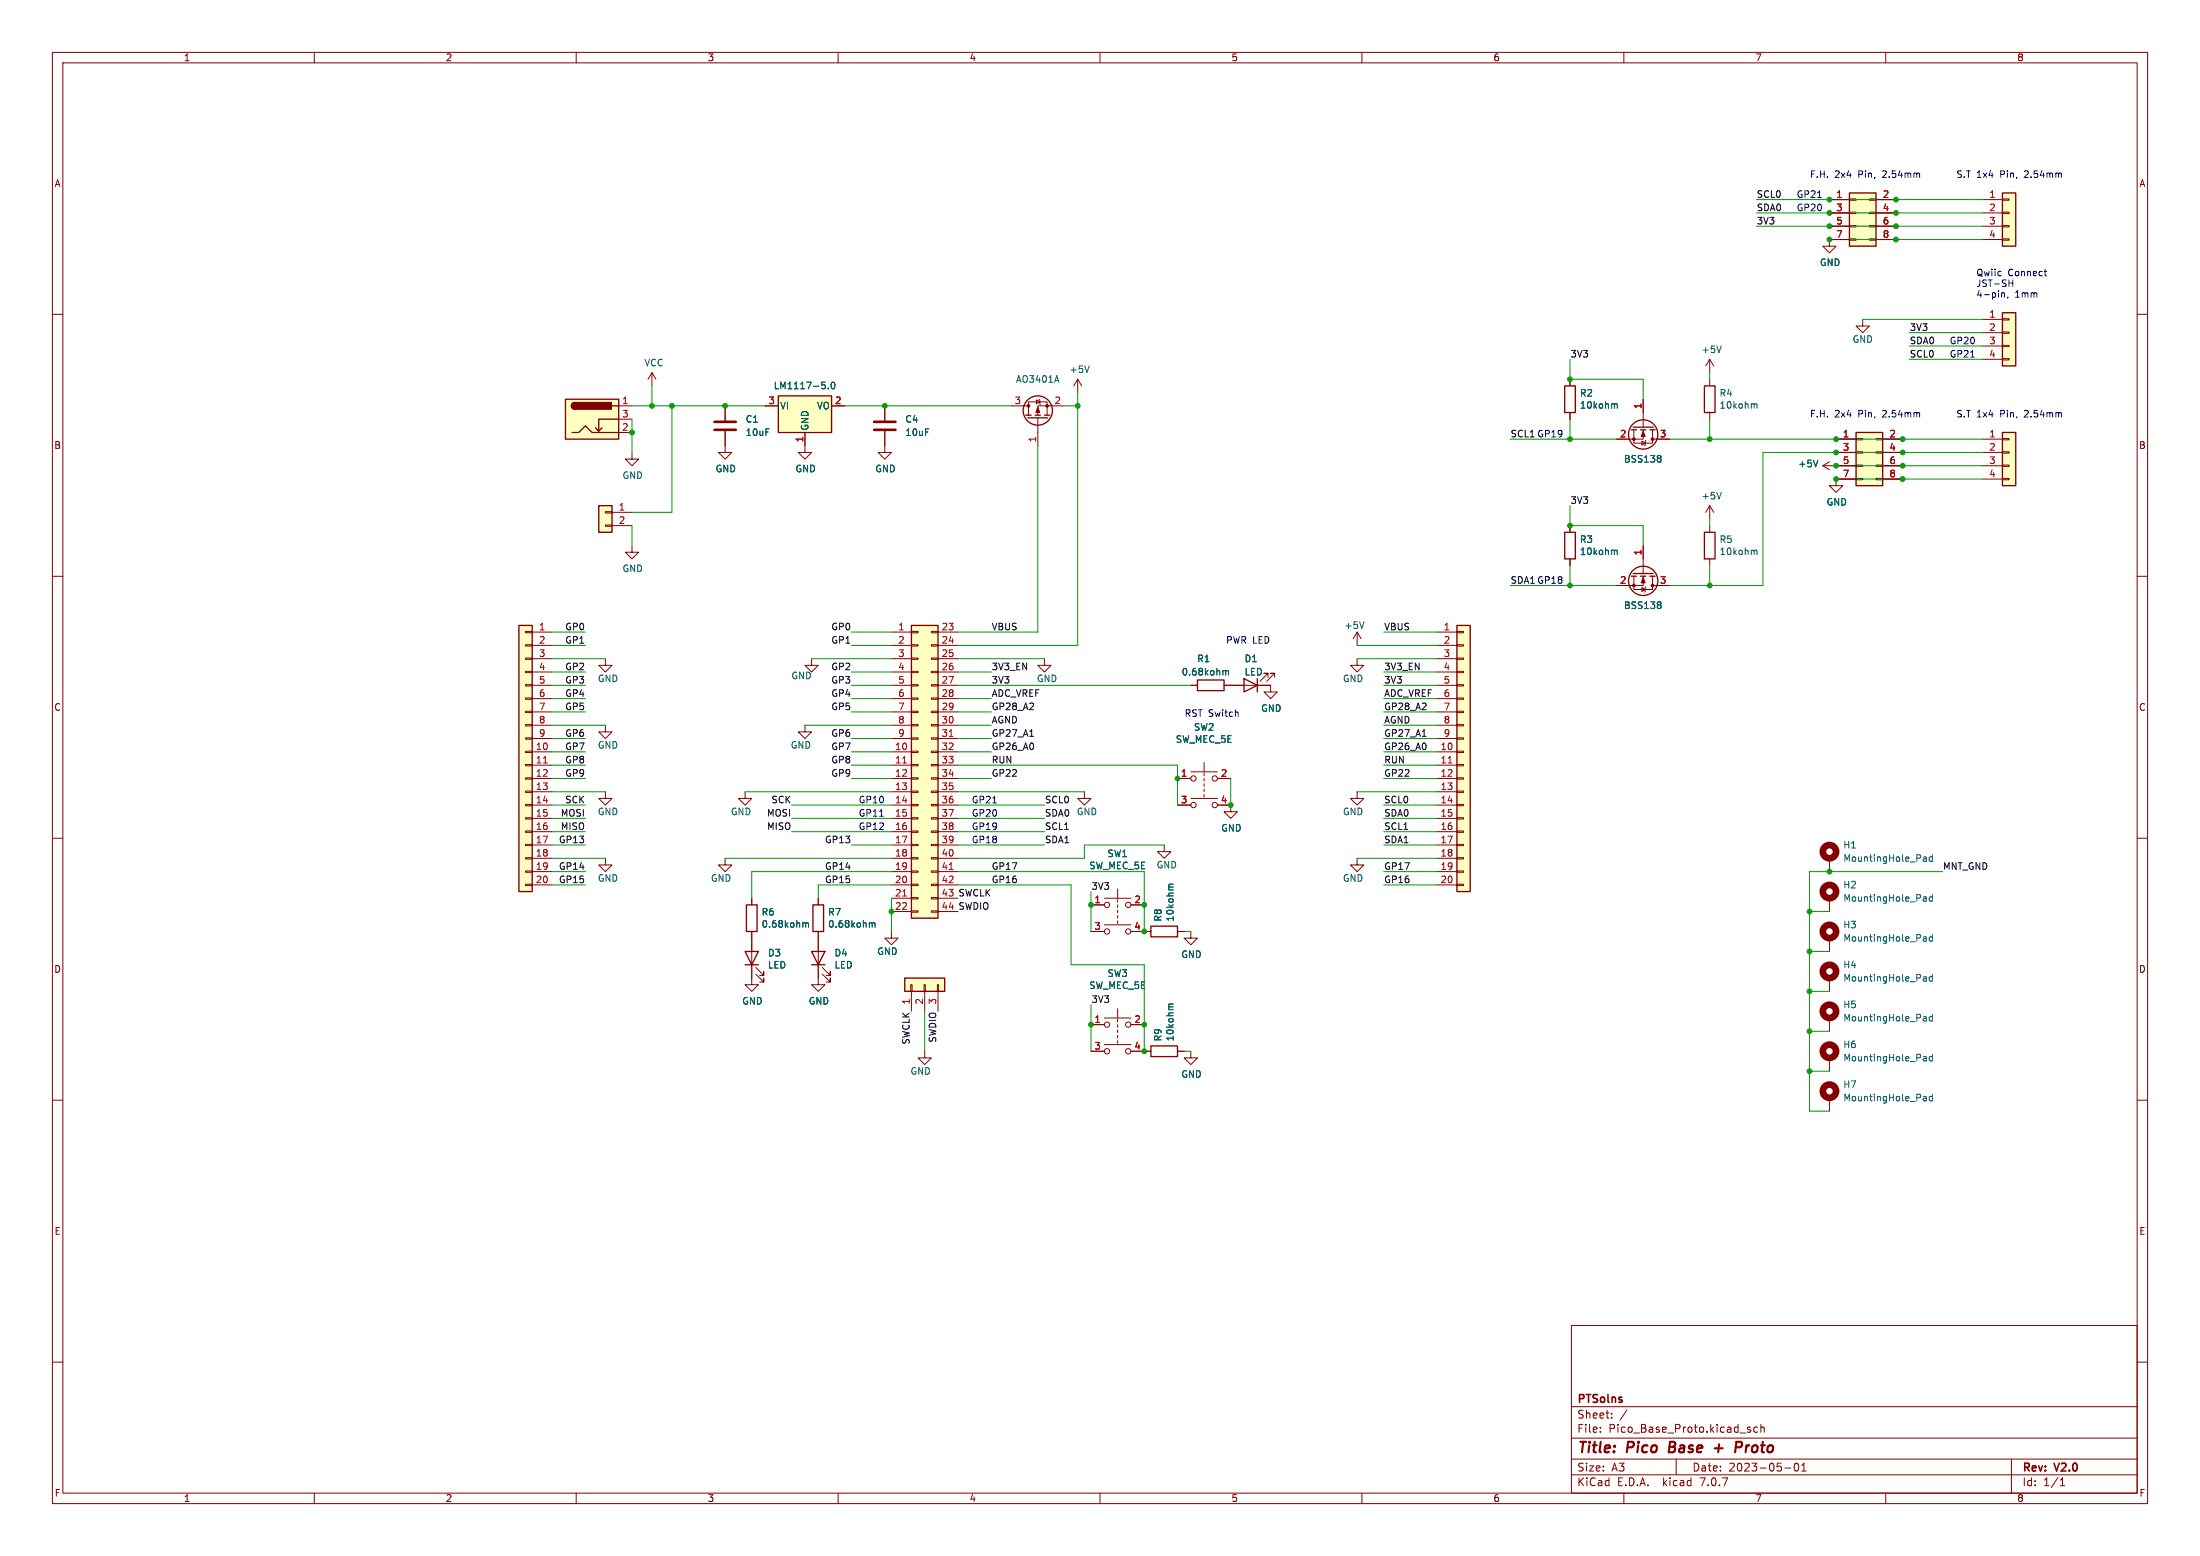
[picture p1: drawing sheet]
<svg xmlns="http://www.w3.org/2000/svg" width="420mm" height="297mm" viewBox="0 0 420 297" stroke-linecap="round" stroke-linejoin="round" font-family="sans-serif">
<g fill="none" stroke="#840000" stroke-width=".19">
<path d="M10 10h400v277h-400zM12 12h396v273h-396zM60 10v2M110 10v2M160 10v2M210 10v2M260 10v2M310 10v2M360 10v2M349.2 38.1h3.9M353.1 38h1.2v.2h-1.2zM356.9 38h1.2v.2h-1.2z"/>
<path d="M358.1 38.1h3.8M378.5 38.1h3.8M382.3 38h1.2v.2h-1.2zM10 60h2M349.2 40.6h3.9M349.2 43.2h3.9M353.1 45.6h1.2v.2h-1.2zM353.1 43.1h1.2v.2h-1.2zM353.1 40.5h1.2v.3h-1.2zM353.1 45.7h-3.9v1.3h1.3l-1.3 1.3-1.2-1.3h1.2M356.9 45.6h1.2v.2h-1.2zM356.9 43.1h1.2v.2h-1.2z"/>
<path d="M356.9 40.5h1.2v.3h-1.2zM358.1 40.6h3.8M358.1 43.2h3.8M358.1 45.7h3.8M378.5 40.6h3.8M378.5 43.2h3.8M378.5 45.7h3.8M382.3 45.6h1.2v.2h-1.2zM382.3 43.1h1.2v.2h-1.2zM382.3 40.5h1.2v.3h-1.2zM408 60h2M118.1 77.5h2.5"/>
<path d="M124.5 71.1l-.8 1.3M124.5 71.1v2.6M124.5 71.1l.7 1.3M138.4 77.5v2.8M146 77.5h2.6M158.7 77.5h2.6M168.9 77.5v2.8M193 77.5h3.3M196.3 79.2v-2.5h3.6v2.5M197.9 76.3l.6 .4-.6 .4zM198.1 79.8v5.3M198.4 76.2l.2 1"/>
<path d="M203.2 77.5h-5.1v1.7M205.7 72.4l-.7 1.3M205.7 72.4v2.5M205.7 72.4l.8 1.3M299.7 72.4v1.3M299.7 78.7v1.3M313.7 76.2v5.3M326.4 68.6v2.5M326.4 72.4v1.3M326.4 78.7v1.3M326.4 68.6l-.8 1.3M326.4 68.6l.8 1.3"/>
<path d="M355.6 61v1.2h1.3l-1.3 1.3-1.3-1.3h1.3M378.5 61h3.8M378.5 63.5h3.8M378.5 66h3.8M378.5 68.6h3.8M382.3 68.5h1.2v.2h-1.2zM382.3 65.9h1.2v.3h-1.2zM382.3 63.4h1.2v.2h-1.2zM382.3 60.8h1.2v.3h-1.2zM115.6 97.7h1.2v.2h-1.2zM116.8 97.8h3.8M118.1 82.6h2.5"/>
<path d="M118.1 80h2.5M120.6 86.4v1.2h1.3l-1.3 1.3-1.2-1.3h1.2M138.4 82.3v4.1h1.3l-1.3 1.2-1.2-1.2h1.2M153.7 82.6v3.8h1.2l-1.2 1.2-1.3-1.2h1.3M168.9 82.3v4.1h1.3l-1.3 1.2-1.3-1.2h1.3M311.9 82v2.6h3.6v-2.6M313.4 84.2l.7 .4-.7 .4zM313.7 82v1.8h-5.1M314.2 84.1l-.3 1M315.5 83.8h3.3M326.4 96.5l-.8 1.3M326.4 96.5v2.6"/>
<path d="M326.4 96.5l.8 1.3M348 88.9h6.3M348 88.9l1.2 .8M349.2 88.1l-1.2 .8M350.5 83.8h3.8M350.5 86.4h3.8M354.3 91.3h1.3v.3h-1.3zM354.3 88.8h1.3v.2h-1.3zM354.3 86.2h1.3v.3h-1.3zM354.3 83.7h1.3v.2h-1.3zM354.3 91.4h-3.8v1.3h1.3l-1.3 1.3-1.3-1.3h1.3M358.1 91.3h1.3v.3h-1.3z"/>
<path d="M358.1 88.8h1.3v.2h-1.3zM358.1 86.2h1.3v.3h-1.3zM358.1 83.7h1.3v.2h-1.3zM359.4 83.8h3.8M359.4 86.4h3.8M359.4 88.9h3.8M359.4 91.4h3.8M378.5 83.8h3.8M378.5 86.4h3.8M378.5 88.9h3.8M378.5 91.4h3.8M382.3 91.3h1.2v.3h-1.2z"/>
<path d="M382.3 88.8h1.2v.2h-1.2zM382.3 86.2h1.2v.3h-1.2zM382.3 83.7h1.2v.2h-1.2zM10 110h2M115.6 100.2h1.2v.3h-1.2zM116.8 100.3h3.8M120.6 104.1v1.3h1.3l-1.3 1.3-1.2-1.3h1.2M299.7 100.3v1.3M299.7 106.7v1.3M311.9 110v2.5h3.6v-2.5M313.4 112.1l.7 .4-.7 .4zM313.7 110v1.8h-5.1"/>
<path d="M313.7 104.1v5.4M314.2 112l-.3 1M315.5 111.8h3.3M326.4 100.3v1.3M326.4 106.7v1.3M408 110h2M100.3 138.3h1.3v.3h-1.3zM100.3 135.8h1.3v.2h-1.3zM100.3 133.2h1.3v.3h-1.3zM100.3 130.7h1.3v.2h-1.3zM100.3 128.1h1.3v.3h-1.3zM100.3 125.6h1.3v.3h-1.3z"/>
<path d="M100.3 123.1h1.3v.2h-1.3zM100.3 120.5h1.3v.3h-1.3zM101.6 130.8h3.8M101.6 120.7h3.8M101.6 123.2h3.8M101.6 125.7h3.8M101.6 128.3h3.8M101.6 133.4h3.8M101.6 135.9h3.8M101.6 138.4h3.8M115.6 138.4v1.3h1.2l-1.2 1.3-1.3-1.3h1.3M115.6 125.7v1.3h1.2l-1.2 1.3-1.3-1.3h1.3"/>
<path d="M153.7 138.4v1.3h1.2l-1.2 1.3-1.3-1.3h1.3M154.9 125.7v1.3h1.3l-1.3 1.3-1.2-1.3h1.2M170.2 130.8h3.8M170.2 120.7h3.8M170.2 123.2h3.8M170.2 125.7h3.8M170.2 128.3h3.8M170.2 133.4h3.8M170.2 135.9h3.8M170.2 138.4h3.8M174 138.3h1.3v.3h-1.3zM174 135.8h1.3v.2h-1.3z"/>
<path d="M174 133.2h1.3v.3h-1.3zM174 130.7h1.3v.2h-1.3zM174 128.1h1.3v.3h-1.3zM174 125.6h1.3v.3h-1.3zM174 123.1h1.3v.2h-1.3zM174 120.5h1.3v.3h-1.3zM177.8 138.3h1.3v.3h-1.3zM177.8 135.8h1.3v.2h-1.3zM177.8 133.2h1.3v.3h-1.3zM177.8 130.7h1.3v.2h-1.3zM177.8 128.1h1.3v.3h-1.3zM177.8 125.6h1.3v.3h-1.3z"/>
<path d="M177.8 123.1h1.3v.2h-1.3zM177.8 120.5h1.3v.3h-1.3zM179.1 130.8h3.8M179.1 120.7h3.8M179.1 123.2h3.8M179.1 125.7h3.8M179.1 128.3h3.8M179.1 133.4h3.8M179.1 135.9h3.8M179.1 138.4h3.8M199.4 125.7v1.3h1.3l-1.3 1.3-1.3-1.3h1.3M227.3 130.8h1.3"/>
<path d="M233.7 130.8h8.9v1.3h1.2l-1.2 1.3-1.3-1.3h1.3M242.1 129.3v-.8h-.8h.8l-1.6 1.5M243.3 129.3v-.8h-.7h.7l-1.5 1.5M259.1 125.7v1.3h1.2l-1.2 1.3-1.3-1.3h1.3M259.1 120.7l-.8 1.2M259.1 120.7v2.5M259.1 120.7l.7 1.2M274.3 130.8h3.8M274.3 120.7h3.8M274.3 123.2h3.8M274.3 125.7h3.8M274.3 128.3h3.8"/>
<path d="M274.3 133.4h3.8M274.3 135.9h3.8M274.3 138.4h3.8M278.1 138.3h1.3v.3h-1.3zM278.1 135.8h1.3v.2h-1.3zM278.1 133.2h1.3v.3h-1.3zM278.1 130.7h1.3v.2h-1.3zM278.1 128.1h1.3v.3h-1.3zM278.1 125.6h1.3v.3h-1.3zM278.1 123.1h1.3v.2h-1.3zM278.1 120.5h1.3v.3h-1.3zM10 160h2"/>
<path d="M100.3 158.6h1.3v.3h-1.3zM100.3 156.1h1.3v.2h-1.3zM100.3 153.5h1.3v.3h-1.3zM100.3 151h1.3v.3h-1.3zM100.3 148.5h1.3v.2h-1.3zM100.3 145.9h1.3v.3h-1.3zM100.3 143.4h1.3v.2h-1.3zM100.3 140.8h1.3v.3h-1.3zM101.6 148.6h3.8M101.6 153.7h3.8M101.6 143.5h3.8M101.6 146.1h3.8"/>
<path d="M101.6 151.1h3.8M101.6 156.2h3.8M101.6 158.8h3.8M101.6 141h3.8M115.6 151.1v1.3h1.2l-1.2 1.3-1.3-1.3h1.3M142.2 151.1v1.3h1.3l-1.3 1.3-1.2-1.3h1.2M170.2 148.6h3.8M170.2 153.7h3.8M170.2 143.5h3.8M170.2 146.1h3.8M170.2 151.1h3.8M170.2 156.2h3.8"/>
<path d="M170.2 158.8h3.8M170.2 141h3.8M174 158.6h1.3v.3h-1.3zM174 156.1h1.3v.2h-1.3zM174 153.5h1.3v.3h-1.3zM174 151h1.3v.3h-1.3zM174 148.5h1.3v.2h-1.3zM174 145.9h1.3v.3h-1.3zM174 143.4h1.3v.2h-1.3zM174 140.8h1.3v.3h-1.3zM177.8 158.6h1.3v.3h-1.3zM177.8 156.1h1.3v.2h-1.3z"/>
<path d="M177.8 153.5h1.3v.3h-1.3zM177.8 151h1.3v.3h-1.3zM177.8 148.5h1.3v.2h-1.3zM177.8 145.9h1.3v.3h-1.3zM177.8 143.4h1.3v.2h-1.3zM177.8 140.8h1.3v.3h-1.3zM179.1 148.6h3.8M179.1 153.7h3.8M179.1 143.5h3.8M179.1 146.1h3.8M179.1 151.1h3.8M179.1 156.2h3.8"/>
<path d="M179.1 158.8h3.8M179.1 141h3.8M207 151.1v1.3h1.3l-1.3 1.3-1.3-1.3h1.3M224.8 148.6h2.5M224.8 153.7h2.5M227.3 152.4h5.1M227.3 147.3h5.1M229.9 145.5v1.8M229.9 147.6v.5M229.9 148.6v.5M229.9 149.6v.5M229.9 150.6v.5"/>
<path d="M229.9 151.6v.5M232.4 153.7h2.5v1.2h1.3l-1.3 1.3-1.2-1.3h1.2M232.4 148.6h2.5M259.1 151.1v1.3h1.2l-1.2 1.3-1.3-1.3h1.3M274.3 148.6h3.8M274.3 153.7h3.8M274.3 143.5h3.8M274.3 146.1h3.8M274.3 151.1h3.8M274.3 156.2h3.8M274.3 158.8h3.8M274.3 141h3.8"/>
<path d="M278.1 158.6h1.3v.3h-1.3zM278.1 156.1h1.3v.2h-1.3zM278.1 153.5h1.3v.3h-1.3zM278.1 151h1.3v.3h-1.3zM278.1 148.5h1.3v.2h-1.3zM278.1 145.9h1.3v.3h-1.3zM278.1 143.4h1.3v.2h-1.3zM278.1 140.8h1.3v.3h-1.3zM408 160h2M100.3 168.8h1.3v.2h-1.3zM100.3 166.2h1.3v.3h-1.3zM100.3 163.7h1.3v.3h-1.3z"/>
<path d="M100.3 161.2h1.3v.2h-1.3zM101.6 161.3h3.8M101.6 163.8h3.8M101.6 166.4h3.8M101.6 168.9h3.8M115.6 163.8v1.3h1.2l-1.2 1.3-1.3-1.3h1.3M138.4 163.8v1.3h1.3l-1.3 1.3-1.2-1.3h1.2M143.5 177.8v10.2h1.3l-1.3 1.2-1.3-1.2h1.3M143.5 171.5v1.2M156.2 177.8v10.2h1.3l-1.3 1.2-1.3-1.2h1.3M156.2 171.5v1.2M170.2 177.8v1.3h1.2l-1.2 1.2-1.3-1.2h1.3"/>
<path d="M170.2 171.5h3.8M170.2 161.3h3.8M170.2 163.8h3.8M170.2 166.4h3.8M170.2 168.9h3.8M170.2 174h3.8M174 173.9h1.3v.2h-1.3zM174 171.3h1.3v.3h-1.3zM174 168.8h1.3v.2h-1.3zM174 166.2h1.3v.3h-1.3zM174 163.7h1.3v.3h-1.3zM174 161.2h1.3v.2h-1.3z"/>
<path d="M177.8 173.9h1.3v.2h-1.3zM177.8 171.3h1.3v.3h-1.3zM177.8 168.8h1.3v.2h-1.3zM177.8 166.2h1.3v.3h-1.3zM177.8 163.7h1.3v.3h-1.3zM177.8 161.2h1.3v.2h-1.3zM179.1 171.5h3.8M179.1 161.3h3.8M179.1 163.8h3.8M179.1 166.4h3.8M179.1 168.9h3.8M179.1 174h3.8"/>
<path d="M208.3 172.7h2.5M208.3 177.8h2.5M210.8 176.5h5.1M210.8 171.5h5.1M213.4 169.7v1.8M213.4 171.7v.5M213.4 172.7v.5M213.4 173.7v.5M213.4 174.8v.5M213.4 175.8v.5M215.9 172.7h2.5M215.9 177.8h3.8"/>
<path d="M222.2 161.3v1.3h1.3l-1.3 1.2-1.2-1.2h1.2M224.8 177.8h1.3M227.3 177.8v1.3h1.3l-1.3 1.2-1.2-1.2h1.2M259.1 163.8v1.3h1.2l-1.2 1.3-1.3-1.3h1.3M274.3 161.3h3.8M274.3 163.8h3.8M274.3 166.4h3.8M274.3 168.9h3.8M278.1 168.8h1.3v.2h-1.3zM278.1 166.2h1.3v.3h-1.3zM278.1 163.7h1.3v.3h-1.3zM278.1 161.2h1.3v.2h-1.3z"/>
<path d="M349.2 163.8v2.6M349.2 171.5v2.5M349.2 179.1v2.5M144.3 185.9l1.5 1.6v-.8v.8h-.8M144.3 184.7l1.5 1.5v-.8v.8h-.8M157 185.9l1.5 1.6v-.8v.8h-.8M157 184.7l1.5 1.5v-.8v.8h-.8M173.9 188h.2v1.2h-.2zM174 189.2v3.8M176.4 188h.3v1.2h-.3zM176.5 189.2v3.8M178.9 188h.3v1.2h-.3z"/>
<path d="M179.1 189.2v3.8M208.3 195.6h2.5M210.8 199.4h5.1M210.8 194.3h5.1M213.4 192.5v1.8M213.4 194.6v.5M213.4 195.6v.5M213.4 196.6v.5M213.4 197.6v.5M213.4 198.6v.5M215.9 195.6h2.5M349.2 186.7v2.5"/>
<path d="M349.2 194.3v2.6M10 210h2M176.5 200.7v1.2h1.3l-1.3 1.3-1.2-1.3h1.2M208.3 200.7h2.5M215.9 200.7h3.8M224.8 200.7h1.3M227.3 200.7v1.2h1.3l-1.3 1.3-1.2-1.3h1.2M349.2 201.9v2.6M349.2 209.6v2.5M408 210h2M10 260h2M300 253h108v32h-108z"/>
<path d="M408 260h2M300 278.5h108M300 274.5h108M300 268.5h108M305.5 273.2v.2M305.5 272.5v.1M307.7 270.5v.2M307.7 269.8v.1M310.6 269.1l-1.3 1.9M320 278.5v3M333.7 272.8l.5 .2v.2l-.2 .2-.4-.1M333.7 272.5h.5"/>
<path d="M335.5 272.5l-.4-.1-.3 .3 .1 .6h.6M336.2 272.5l.2-.1 .3 .1 .1 .9M336.2 271.9v1.5M342.7 279.4l.2-.1a.8 .8 0 0 1 .5 .7 .8 .8 0 0 1-.5 .8 1 1 0 0 1-.2-1.4zM343.9 279.7l.5-.4v1.5M384 278.5v6.5M60 285v2M110 285v2M160 285v2M210 285v2M260 285v2M300 281.5h108"/>
<path d="M310 285v2M340.7 280.2h1.2M343.9 280.8h.9M360 285v2M393.3 283.6h.9M393.3 282.5l.4-.4v1.5"/>
<circle cx="227.8" cy="148.6" r=".51"/>
<circle cx="227.8" cy="153.7" r=".51"/>
<circle cx="231.9" cy="153.7" r=".51"/>
<circle cx="231.9" cy="148.6" r=".51"/>
<circle cx="211.3" cy="172.7" r=".51"/>
<circle cx="211.3" cy="177.8" r=".51"/>
<circle cx="215.4" cy="172.7" r=".51"/>
<circle cx="215.4" cy="177.8" r=".51"/>
<circle cx="211.3" cy="195.6" r=".51"/>
<circle cx="215.4" cy="195.6" r=".51"/>
<circle cx="211.3" cy="200.7" r=".51"/>
<circle cx="215.4" cy="200.7" r=".51"/>
</g>
<path d="M318.8 275.2l-.2 2h.7M327.3 276.4h1.6M328.2 275.7l-.2 1.5M331.4 276.3h.7a.55 .55 0 0 0 .5-.5 .55 .55 0 0 0-.3-.6h-.8l-.3 2" fill="none" stroke="#840000" stroke-width=".4"/>
<path d="M136.4 82h4.1M136.4 80.5h4.1M166.9 82h4M166.9 80.5h4" fill="none" stroke="#840000" stroke-width=".51"/>
<g fill="#ffffc2" stroke="#ffffc2" stroke-width=".19">
<path d="M354.3 82.6h5.1v10.1h-5.1z"/>
<path d="M382.3 82.6h2.5v10.1h-2.5z"/>
<path d="M382.3 59.7h2.5v10.2h-2.5z"/>
<path d="M172.7 186.7h7.6v2.5h-7.6z"/>
<path d="M353.1 36.8h5v10.2h-5z"/>
<path d="M382.3 36.8h2.5v10.2h-2.5z"/>
<path d="M174 119.4h5.1v55.9h-5.1z"/>
<path d="M278.1 119.4h2.6v50.8h-2.6z"/>
<path d="M148.6 75.6h10.1v7h-10.1z"/>
<path d="M107.9 76.2h10.2v7.6h-10.2z"/>
<path d="M114.3 96.5h2.5v5.1h-2.5z"/>
<path d="M99.1 119.4h2.5v50.8h-2.5z"/>
</g>
<g fill="none" stroke="#840000" stroke-width=".25">
<path d="M353.1 36.8h5v10.2h-5zM382.3 36.8h2.5v10.2h-2.5zM382.3 59.7h2.5v10.2h-2.5zM107.9 76.2h10.2v7.6h-10.2zM109.7 76.8a.64 .64 0 0 0-.6 .7 .64 .64 0 0 0 .6 .6M116.8 77.5h1.3M148.6 75.6h10.1v7h-10.1zM195.8 79.2h1M196.2 79.8h3.8M197.6 79.2h1M199.4 79.2h1M298.7 73.7h2v5h-2z"/>
<path d="M325.4 73.7h2v5h-2zM109.2 82.6h1.3l1.3-1.3 1.2 1.3h5.1M114.3 96.5h2.5v5.1h-2.5zM114.9 81.7l-.6 .6M118.1 80h-3.8v2.3l-.6-.6M311.4 82h1M311.8 81.5h3.8M313.2 82h1M315 82h1M354.3 82.6h5.1v10.1h-5.1zM382.3 82.6h2.5v10.1h-2.5zM99.1 119.4h2.5v50.8h-2.5z"/>
<path d="M174 119.4h5.1v55.9h-5.1zM278.1 119.4h2.6v50.8h-2.6zM298.7 101.6h2v5.1h-2zM311.4 110h1M311.8 109.5h3.8M313.2 110h1M315 110h1M325.4 101.6h2v5.1h-2zM228.6 129.8h5.1v2h-5.1zM237.5 129.5l2.5 1.3-2.5 1.3zM240 129.5v2.6M142.5 172.7h2v5.1h-2z"/>
<path d="M155.2 172.7h2v5.1h-2zM219.7 176.8h5.1v2h-5.1zM142.2 181.6h2.6l-1.3 2.6zM142.2 184.2h2.6M154.9 181.6h2.6l-1.3 2.6zM154.9 184.2h2.6M172.7 186.7h7.6v2.5h-7.6zM219.7 199.6h5.1v2.1h-5.1z"/>
<circle cx="198.1" cy="78.4" r="2.79"/>
<circle cx="313.7" cy="82.9" r="2.79"/>
<circle cx="313.7" cy="110.9" r="2.79"/>
</g>
<g fill="none" stroke="#840000" stroke-width="1.3">
<circle cx="349.3" cy="162.6" r="1.27"/>
<circle cx="349.3" cy="170.2" r="1.27"/>
<circle cx="349.3" cy="177.8" r="1.27"/>
<circle cx="349.3" cy="193" r="1.27"/>
<circle cx="349.3" cy="185.4" r="1.27"/>
<circle cx="349.3" cy="200.7" r="1.27"/>
<circle cx="349.3" cy="208.3" r="1.27"/>
</g>
<g fill="none" stroke="#006464" stroke-width=".19">
<path d="M158.1 74.1v.1M158.8 73.1l.2-.2a.68 .68 0 0 1 .4 .7 .68 .68 0 0 1-.4 .6l-.3-.5zM201.7 71.7l.5 1.3M207.9 69.8l-.4 1.3M308.3 77.1h.4v.8M328.6 66l-.4 1.3M334.9 77.1h.5v.8M316.9 86.9l.2 .3-.2 .3 .2 .2v.3l-.2 .2M328.6 94l-.4 1.2M347 87.8l-.4 1.3M260.4 118.7l-.4 1.3M308.3 105.1h.4v.8"/>
<path d="M316.9 114.9l.2 .2-.2 .3 .2 .3v.2l-.2 .2M334.9 105.1h.5v.8M233.6 128l.4 .2M234 128.2l.2-.2 .3 .1v.7M234 128.2v.6M153.4 176.1l.4 .2M153.8 176.3l.2-.2 .3 .1v.8M153.8 176.3v.7M166.1 176.1l.4 .2M166.5 176.3l.2-.2 .3 .1v.8M166.5 176.3v.7M224 168.8h-.8v.5"/>
<path d="M367.3 163.6l.4 .1v.7M367.3 171.2l.4 .2v.6M367.3 178.8l.4 .2v.6M367.7 172h-.4M367.7 171.5h-.4M367.7 179.6h-.4M367.7 179.1l-.4 .1M367.7 164.3l-.4 .1M367.7 163.9h-.4M368.9 163.1v1.3M368.9 170.8v1.2M368.9 178.4v1.2"/>
<path d="M368.9 163.6h-.4l-.2 .2 .1 .5h.5M368.9 171.2h-.4l-.2 .2 .1 .6h.5M368.9 178.9l-.4-.1-.2 .2 .1 .6h.5M224 191.6l-.8 .1v.4M367.3 186.4l.4 .2v.7M367.3 194l.4 .2v.7M367.7 187.2l-.4 .1M367.7 186.7l-.4 .1M367.7 194.8l-.4 .1M367.7 194.3l-.4 .1M368.9 186.5l-.4-.1-.2 .3 .1 .5h.5M368.9 186v1.3"/>
<path d="M368.9 193.6v1.3M368.9 194.1l-.4-.1-.2 .3 .1 .5h.5M367.3 201.7l.4 .1v.7M367.3 209.3l.4 .2v.6M367.7 202.4l-.4 .1M367.7 202h-.4M367.7 210.1h-.4M367.7 209.6h-.4M368.9 201.2v1.3M368.9 208.9v1.2M368.9 201.7h-.4l-.2 .2 .1 .5h.5M368.9 209.3h-.4l-.2 .2 .1 .6h.5"/>
</g>
<g fill="#840000" stroke="#840000" stroke-width=".19">
<path d="M313.7 110.2l.4 1.1h-.8z"/>
<path d="M313.7 82.3l.4 1h-.8z"/>
<path d="M198.1 77.7l.4 1h-.8z"/>
<circle cx="311.9" cy="111.8" r=".25"/>
<circle cx="315.5" cy="111.8" r=".25"/>
<circle cx="311.9" cy="83.8" r=".25"/>
<circle cx="315.5" cy="83.8" r=".25"/>
<circle cx="199.9" cy="77.5" r=".25"/>
<circle cx="196.3" cy="77.5" r=".25"/>
</g>
<path d="M103.7 145.6h.8M172.3 145.6h.8M181.2 140.6h.7M276.5 145.6h.7M172.3 171h.8M181.2 166h.7" fill="none" stroke="#a90000" stroke-width=".19"/>
<g fill="#840000" stroke="#840000" stroke-width=".25">
<path d="M109.3 77l.4-.2v1.3a.64 .64 0 0 1-.6-.4 .64 .64 0 0 1 .2-.7z"/>
<path d="M109.7 76.8h7v1.3h-7z"/>
</g>
<path d="M196.6 140.5h.7M271.5 140.5h.7" fill="none" stroke="#0f0f0f" stroke-width=".19"/>
<path d="M347 37.7h.7M382.1 55.9v.8M382.1 56l.2-.1 .3 .1 .1 .7M383.3 56.7l-.1 .2M383.5 54h.7M384.2 53.4v1.3M390.2 51.8h.5M390.5 52.6h.2M376.2 68.2h.7M167.9 155.8h.7M189.5 153.3h.7" fill="none" stroke="#0000c2" stroke-width=".19"/>
<g fill="none" stroke="#009600" stroke-width=".19">
<path d="M335.3 38.1h43.2M335.3 40.6h43.2M335.3 43.2h43.2M349.2 45.7h29.3M120.6 77.5h25.4M124.5 73.7v3.8M128.3 77.5v20.3h-7.7M161.3 77.5h31.7M203.2 77.5h2.5M205.7 74.9v48.3h-22.8M299.7 68.6v3.8h14v3.8M326.4 71.1v1.3"/>
<path d="M355.6 61h22.9M364.5 63.5h14M364.5 68.6h14M364.5 66h14M120.6 80v6.4M198.1 85.1v35.6h-15.2M288.3 83.8h20.3M299.7 80v3.8M299.7 96.5v3.8h14v3.8M318.8 83.8h59.7M326.4 80v3.8M326.4 99.1v1.2"/>
<path d="M350.5 88.9h28M350.5 91.4h28M378.5 86.4h-42v25.4h-17.7M120.6 100.3v3.8M288.3 111.8h20.3M299.7 108v3.8M326.4 108v3.8M105.4 130.8h6.4M105.4 123.2h6.4M105.4 128.3h6.4M105.4 125.7h10.2M105.4 133.4h6.4"/>
<path d="M105.4 120.7h6.4M105.4 138.4h10.2M105.4 135.9h6.4M153.7 138.4h16.5M154.9 125.7h15.3M162.6 130.8h7.6M162.6 123.2h7.6M162.6 128.3h7.6M162.6 133.4h7.6M162.6 120.7h7.6M162.6 135.9h7.6M182.9 130.8h44.4"/>
<path d="M182.9 128.3h6.3M182.9 125.7h16.5M182.9 133.4h6.3M182.9 138.4h6.3M182.9 135.9h6.3M259.1 123.2h15.2M259.1 125.7h15.2M264.2 130.8h10.1M264.2 128.3h10.1M264.2 133.4h10.1M264.2 120.7h10.1M264.2 138.4h10.1"/>
<path d="M264.2 135.9h10.1M105.4 153.7h6.4M105.4 158.8h6.4M105.4 156.2h6.4M105.4 151.1h10.2M105.4 148.6h6.4M105.4 143.5h6.4M105.4 141h6.4M105.4 146.1h6.4M142.2 151.1h28M151.1 153.7h19.1M151.1 158.8h19.1"/>
<path d="M151.1 156.2h19.1M162.6 148.6h7.6M162.6 143.5h7.6M162.6 141h7.6M162.6 146.1h7.6M182.9 153.7h16.5M182.9 158.8h16.5M182.9 156.2h16.5M182.9 151.1h24.1M182.9 148.6h6.3M182.9 143.5h6.3M182.9 141h6.3"/>
<path d="M182.9 146.1h41.9v7.6M234.9 148.6v5.1M259.1 151.1h15.2M264.2 153.7h10.1M264.2 158.8h10.1M264.2 156.2h10.1M264.2 148.6h10.1M264.2 143.5h10.1M264.2 141h10.1M264.2 146.1h10.1M105.4 166.4h6.4M105.4 163.8h10.2"/>
<path d="M105.4 168.9h6.4M105.4 161.3h6.4M138.4 163.8h31.8M162.6 161.3h7.6M170.2 166.4h-26.7v5.1M170.2 168.9h-14v2.6M170.2 171.5v6.3M182.9 166.4h35.5v11.4M182.9 168.9h21.6v15.3h13.9v16.5M182.9 161.3h16.5M208.3 170.2v7.6M222.2 161.3h-15.2v2.5h-24.1"/>
<path d="M226.1 177.8h1.2M259.1 163.8h15.2M264.2 166.4h10.1M264.2 168.9h10.1M264.2 161.3h10.1M345.4 174h3.8M370.8 166.4h-25.4v45.7h3.8M176.5 193v7.7M208.3 191.8v8.9M345.4 181.6h3.8M345.4 189.2h3.8M345.4 196.9h3.8"/>
<path d="M226.1 200.7h1.2M345.4 204.5h3.8"/>
</g>
<g fill="#009600" stroke="#009600" stroke-width=".19">
<circle cx="218.4" cy="195.6" r=".46"/>
<circle cx="208.3" cy="195.6" r=".46"/>
<circle cx="218.4" cy="177.8" r=".46"/>
<circle cx="218.4" cy="172.7" r=".46"/>
<circle cx="208.3" cy="172.7" r=".46"/>
<circle cx="218.4" cy="200.7" r=".46"/>
<circle cx="138.4" cy="77.5" r=".46"/>
<circle cx="168.9" cy="77.5" r=".46"/>
<circle cx="205.7" cy="77.5" r=".46"/>
<circle cx="124.5" cy="77.5" r=".46"/>
<circle cx="128.3" cy="77.5" r=".46"/>
<circle cx="120.6" cy="82.6" r=".46"/>
<circle cx="170.2" cy="174" r=".46"/>
<circle cx="234.9" cy="153.7" r=".46"/>
<circle cx="224.8" cy="148.6" r=".46"/>
<circle cx="363.2" cy="88.9" r=".46"/>
<circle cx="363.2" cy="91.4" r=".46"/>
<circle cx="350.5" cy="86.4" r=".46"/>
<circle cx="350.5" cy="91.4" r=".46"/>
<circle cx="350.5" cy="88.9" r=".46"/>
<circle cx="350.5" cy="83.8" r=".46"/>
<circle cx="363.2" cy="86.4" r=".46"/>
<circle cx="363.2" cy="83.8" r=".46"/>
<circle cx="326.4" cy="83.8" r=".46"/>
<circle cx="299.7" cy="100.3" r=".46"/>
<circle cx="299.7" cy="111.8" r=".46"/>
<circle cx="299.7" cy="83.8" r=".46"/>
<circle cx="299.7" cy="72.4" r=".46"/>
<circle cx="326.4" cy="111.8" r=".46"/>
<circle cx="349.2" cy="166.4" r=".46"/>
<circle cx="345.4" cy="181.6" r=".46"/>
<circle cx="345.4" cy="189.2" r=".46"/>
<circle cx="345.4" cy="196.9" r=".46"/>
<circle cx="345.4" cy="204.5" r=".46"/>
<circle cx="345.4" cy="174" r=".46"/>
<circle cx="361.9" cy="45.7" r=".46"/>
<circle cx="349.2" cy="45.7" r=".46"/>
<circle cx="361.9" cy="43.2" r=".46"/>
<circle cx="361.9" cy="40.6" r=".46"/>
<circle cx="349.2" cy="43.2" r=".46"/>
<circle cx="349.2" cy="38.1" r=".46"/>
<circle cx="361.9" cy="38.1" r=".46"/>
<circle cx="349.2" cy="40.6" r=".46"/>
</g>
<g font-size="2.8" fill="#840000">
<text x="301" y="277.9">Title:</text>
<text x="310.6" y="277.9">Pico</text>
<text x="319.4" y="277.9">Base</text>
<text x="333.7" y="277.9">Proto</text>
</g>
<g font-size="2.1" fill="#840000">
<text x="301" y="268.2">PTSolns</text>
<text x="301" y="273.7">File:</text>
<text x="301" y="271">Sheet:</text>
<text x="307.1" y="273.7">Pico_Base_Proto.kicad_sch</text>
<text x="301" y="281.1">Size:</text>
<text x="307.6" y="281.1">A3</text>
<text x="323" y="281.1">Date:</text>
<text x="330" y="281.1">2023-05-01</text>
<text x="386" y="281.3">Rev:</text>
<text x="392.4" y="281.3">V2.0</text>
<text x="301" y="283.9">KiCad</text>
<text x="308.7" y="283.9">E.D.A.</text>
<text x="317.6" y="283.9">kicad</text>
<text x="324.8" y="283.9">7.0.7</text>
<text x="386" y="283.9">Id:</text>
<text x="390.1" y="283.9">1/1</text>
</g>
<g font-size="1.8" fill="#840000">
<text x="35" y="11.9">1</text>
<text x="85" y="11.9">2</text>
<text x="135" y="11.9">3</text>
<text x="185" y="11.9">4</text>
<text x="235" y="11.9">5</text>
<text x="285" y="11.9">6</text>
<text x="335" y="11.9">7</text>
<text x="385" y="11.9">8</text>
<text x="10.3" y="35.9">A</text>
<text x="408.3" y="35.9">A</text>
<text x="10.3" y="85.9">B</text>
<text x="408.2" y="85.9">B</text>
<text x="10.3" y="135.9">C</text>
<text x="408.2" y="135.9">C</text>
<text x="10.3" y="185.9">D</text>
<text x="408.2" y="185.9">D</text>
<text x="10.3" y="235.9">E</text>
<text x="408.3" y="235.9">E</text>
<text x="10.3" y="285.9">F</text>
<text x="35" y="286.9">1</text>
<text x="85" y="286.9">2</text>
<text x="135" y="286.9">3</text>
<text x="185" y="286.9">4</text>
<text x="235" y="286.9">5</text>
<text x="285" y="286.9">6</text>
<text x="335" y="286.9">7</text>
<text x="385" y="286.9">8</text>
<text x="408.3" y="285.9">F</text>
</g>
<g font-size="1.8" fill="#0000c2">
<text x="345.4" y="34">F.H.</text>
<text x="350.2" y="34">2x4</text>
<text x="354.9" y="34">Pin,</text>
<text x="359.7" y="34">2.54mm</text>
<text x="373.4" y="34">S.T 1x4</text>
<text x="381.9" y="34">Pin,</text>
<text x="386.8" y="34">2.54mm</text>
<text x="342.9" y="40.4">GP20</text>
<text x="342.9" y="37.9">GP21</text>
<text x="377.2" y="52.8">Qwiic</text>
<text x="383.3" y="52.8">Connect</text>
<text x="377.2" y="54.9">JST-SH</text>
<text x="377.2" y="56.9">4-pin,</text>
<text x="384.6" y="56.9">1mm</text>
<text x="372.1" y="65.8">GP20</text>
<text x="372.1" y="68.3">GP21</text>
<text x="288.3" y="83.6">SCL1 GP19</text>
<text x="345.4" y="79.8">F.H.</text>
<text x="350.2" y="79.8">2x4</text>
<text x="354.9" y="79.8">Pin,</text>
<text x="359.7" y="79.8">2.54mm</text>
<text x="373.4" y="79.8">S.T 1x4</text>
<text x="381.9" y="79.8">Pin,</text>
<text x="386.8" y="79.8">2.54mm</text>
<text x="288.3" y="111.5">SDA1 GP18</text>
<text x="234" y="122.9">PWR LED</text>
<text x="226.1" y="136.9">RST Switch</text>
<text x="163.8" y="153.4">GP10</text>
<text x="163.8" y="156">GP11</text>
<text x="185.4" y="153.4">GP21</text>
<text x="185.4" y="156">GP20</text>
<text x="163.8" y="158.5">GP12</text>
<text x="185.4" y="161">GP18</text>
<text x="185.4" y="158.5">GP19</text>
</g>
<g font-size="1.8" fill="#0f0f0f">
<text x="335.3" y="40.4">SDA0</text>
<text x="335.3" y="37.8">SCL0</text>
<text x="335.3" y="42.9">3V3</text>
<text x="364.5" y="63.2">3V3</text>
<text x="364.5" y="65.8">SDA0</text>
<text x="299.7" y="68.3">3V3</text>
<text x="364.5" y="68.3">SCL0</text>
<text x="299.7" y="96.3">3V3</text>
<text x="107.8" y="122.9">GP1</text>
<text x="107.8" y="120.4">GP0</text>
<text x="158.6" y="120.4">GP0</text>
<text x="158.6" y="122.9">GP1</text>
<text x="189.2" y="120.4">VBUS</text>
<text x="264.2" y="120.4">VBUS</text>
<text x="107.8" y="128">GP2</text>
<text x="107.8" y="130.5">GP3</text>
<text x="158.6" y="128">GP2</text>
<text x="158.6" y="130.5">GP3</text>
<text x="189.2" y="128">3V3_EN</text>
<text x="189.2" y="130.5">3V3</text>
<text x="264.2" y="128">3V3_EN</text>
<text x="264.2" y="130.5">3V3</text>
<text x="107.8" y="133.1">GP4</text>
<text x="107.8" y="135.6">GP5</text>
<text x="158.6" y="133.1">GP4</text>
<text x="158.6" y="135.6">GP5</text>
<text x="189.2" y="133.1">ADC_VREF</text>
<text x="189.2" y="135.6">GP28_A2</text>
<text x="264.2" y="135.6">GP28_A2</text>
<text x="264.2" y="133.1">ADC_VREF</text>
<text x="107.8" y="140.7">GP6</text>
<text x="107.8" y="143.2">GP7</text>
<text x="158.6" y="143.2">GP7</text>
<text x="158.6" y="140.7">GP6</text>
<text x="189.2" y="138.2">AGND</text>
<text x="189.2" y="140.7">GP27_A1</text>
<text x="189.2" y="143.2">GP26_A0</text>
<text x="264.2" y="138.2">AGND</text>
<text x="264.2" y="140.7">GP27_A1</text>
<text x="264.2" y="143.2">GP26_A0</text>
<text x="107.8" y="148.3">GP9</text>
<text x="107.8" y="145.8">GP8</text>
<text x="158.6" y="148.3">GP9</text>
<text x="158.6" y="145.8">GP8</text>
<text x="189.2" y="145.8">RUN</text>
<text x="189.2" y="148.3">GP22</text>
<text x="264.2" y="148.3">GP22</text>
<text x="264.2" y="145.8">RUN</text>
<text x="107" y="155.9">MOSI</text>
<text x="107.8" y="153.4">SCK</text>
<text x="146.3" y="155.9">MOSI</text>
<text x="147.2" y="153.4">SCK</text>
<text x="199.4" y="155.9">SDA0</text>
<text x="199.4" y="153.4">SCL0</text>
<text x="264.2" y="153.4">SCL0</text>
<text x="264.2" y="155.9">SDA0</text>
<text x="106.6" y="161">GP13</text>
<text x="107" y="158.5">MISO</text>
<text x="146.3" y="158.5">MISO</text>
<text x="157.4" y="161">GP13</text>
<text x="199.4" y="161">SDA1</text>
<text x="199.4" y="158.5">SCL1</text>
<text x="264.2" y="161">SDA1</text>
<text x="264.2" y="158.5">SCL1</text>
<text x="106.6" y="166.1">GP14</text>
<text x="157.4" y="166.1">GP14</text>
<text x="189.2" y="166.1">GP17</text>
<text x="264.2" y="166.1">GP17</text>
<text x="370.8" y="166.1">MNT_GND</text>
<text x="106.6" y="168.6">GP15</text>
<text x="157.4" y="168.6">GP15</text>
<text x="182.9" y="171.2">SWCLK</text>
<text x="182.9" y="173.7">SWDIO</text>
<text x="189.2" y="168.6">GP16</text>
<text x="208.3" y="169.9">3V3</text>
<text x="264.2" y="168.6">GP16</text>
<text x="208.3" y="191.5">3V3</text>
<text x="173.7" y="199.5" transform="rotate(-90 173.7 199.5)">SWCLK</text>
<text x="178.8" y="199.1" transform="rotate(-90 178.8 199.1)">SWDIO</text>
</g>
<g font-size="1.8" fill="#a90000">
<text x="350.4" y="37.8">1</text>
<text x="350.4" y="40.4">3</text>
<text x="359.3" y="37.8">2</text>
<text x="359.3" y="40.4">4</text>
<text x="379.7" y="37.8">1</text>
<text x="379.7" y="40.4">2</text>
<text x="350.4" y="42.9">5</text>
<text x="350.4" y="45.5">7</text>
<text x="359.3" y="42.9">6</text>
<text x="359.3" y="45.5">8</text>
<text x="379.7" y="42.9">3</text>
<text x="379.7" y="45.5">4</text>
<text x="379.7" y="60.7">1</text>
<text x="379.7" y="63.2">2</text>
<text x="379.7" y="65.8">3</text>
<text x="379.7" y="68.3">4</text>
<text x="118.7" y="77.2">1</text>
<text x="146.6" y="77.2">3</text>
<text x="159.3" y="77.2">2</text>
<text x="193.6" y="77.2">3</text>
<text x="201.2" y="77.2">2</text>
<text x="118.7" y="82.3">2</text>
<text x="118.7" y="79.8">3</text>
<text x="309.2" y="83.6">2</text>
<text x="313.4" y="78.2" transform="rotate(-90 313.4 78.2)">1</text>
<text x="316.8" y="83.6">3</text>
<text x="351.7" y="83.6">1</text>
<text x="360.6" y="83.6">2</text>
<text x="379.7" y="83.6">1</text>
<text x="153.4" y="84.5" transform="rotate(-90 153.4 84.5)">1</text>
<text x="197.9" y="84.5" transform="rotate(-90 197.9 84.5)">1</text>
<text x="351.7" y="86.1">3</text>
<text x="351.7" y="88.6">5</text>
<text x="360.6" y="86.1">4</text>
<text x="360.6" y="88.6">6</text>
<text x="379.7" y="86.1">2</text>
<text x="379.7" y="88.6">3</text>
<text x="351.7" y="91.2">7</text>
<text x="360.6" y="91.2">8</text>
<text x="379.7" y="91.2">4</text>
<text x="118" y="97.5">1</text>
<text x="118" y="100.1">2</text>
<text x="313.4" y="106.1" transform="rotate(-90 313.4 106.1)">1</text>
<text x="309.2" y="111.5">2</text>
<text x="316.8" y="111.5">3</text>
<text x="102.8" y="120.4">1</text>
<text x="102.8" y="122.9">2</text>
<text x="102.8" y="125.5">3</text>
<text x="171.4" y="120.4">1</text>
<text x="171.4" y="122.9">2</text>
<text x="171.4" y="125.5">3</text>
<text x="179.7" y="120.4">23</text>
<text x="179.7" y="122.9">24</text>
<text x="179.7" y="125.5">25</text>
<text x="275.5" y="120.4">1</text>
<text x="275.5" y="122.9">2</text>
<text x="275.5" y="125.5">3</text>
<text x="102.8" y="128">4</text>
<text x="102.8" y="130.6">5</text>
<text x="171.4" y="128">4</text>
<text x="171.4" y="130.6">5</text>
<text x="179.7" y="128">26</text>
<text x="179.7" y="130.6">27</text>
<text x="275.5" y="128">4</text>
<text x="275.5" y="130.6">5</text>
<text x="102.8" y="133.1">6</text>
<text x="102.8" y="135.6">7</text>
<text x="171.4" y="133.1">6</text>
<text x="171.4" y="135.6">7</text>
<text x="179.7" y="133.1">28</text>
<text x="179.7" y="135.6">29</text>
<text x="275.5" y="133.1">6</text>
<text x="275.5" y="135.6">7</text>
<text x="102.2" y="143.3">10</text>
<text x="102.8" y="138.2">8</text>
<text x="102.8" y="140.7">9</text>
<text x="170.8" y="143.3">10</text>
<text x="171.4" y="138.2">8</text>
<text x="171.4" y="140.7">9</text>
<text x="179.7" y="138.2">30</text>
<text x="179.7" y="140.7">31</text>
<text x="179.7" y="143.3">32</text>
<text x="274.9" y="143.3">10</text>
<text x="275.5" y="138.2">8</text>
<text x="275.5" y="140.7">9</text>
<text x="102.2" y="145.8">11</text>
<text x="102.2" y="148.3">12</text>
<text x="170.8" y="145.8">11</text>
<text x="170.8" y="148.3">12</text>
<text x="179.7" y="145.8">33</text>
<text x="179.7" y="148.3">34</text>
<text x="225.4" y="148.3">1</text>
<text x="233" y="148.3">2</text>
<text x="274.9" y="145.8">11</text>
<text x="274.9" y="148.3">12</text>
<text x="102.2" y="150.9">13</text>
<text x="102.2" y="153.4">14</text>
<text x="102.2" y="156">15</text>
<text x="170.8" y="150.9">13</text>
<text x="170.8" y="153.4">14</text>
<text x="170.8" y="156">15</text>
<text x="179.7" y="150.9">35</text>
<text x="179.7" y="153.4">36</text>
<text x="179.7" y="156">37</text>
<text x="225.4" y="153.4">3</text>
<text x="233" y="153.4">4</text>
<text x="274.9" y="150.9">13</text>
<text x="274.9" y="153.4">14</text>
<text x="274.9" y="156">15</text>
<text x="102.2" y="158.5">16</text>
<text x="102.2" y="161">17</text>
<text x="170.8" y="158.5">16</text>
<text x="170.8" y="161">17</text>
<text x="179.7" y="158.5">38</text>
<text x="179.7" y="161">39</text>
<text x="274.9" y="158.5">16</text>
<text x="274.9" y="161">17</text>
<text x="102.2" y="163.6">18</text>
<text x="102.2" y="166.1">19</text>
<text x="170.8" y="163.6">18</text>
<text x="170.8" y="166.1">19</text>
<text x="179.7" y="163.6">40</text>
<text x="179.7" y="166.1">41</text>
<text x="274.9" y="163.6">18</text>
<text x="274.9" y="166.1">19</text>
<text x="102.2" y="168.7">20</text>
<text x="170.8" y="168.7">20</text>
<text x="170.8" y="171.2">21</text>
<text x="170.8" y="173.7">22</text>
<text x="179.7" y="168.7">42</text>
<text x="179.7" y="171.2">43</text>
<text x="179.7" y="173.7">44</text>
<text x="208.8" y="172.5">1</text>
<text x="216.5" y="172.5">2</text>
<text x="274.9" y="168.7">20</text>
<text x="208.8" y="177.5">3</text>
<text x="216.5" y="177.5">4</text>
<text x="173.7" y="191.8" transform="rotate(-90 173.7 191.8)">1</text>
<text x="176.3" y="191.8" transform="rotate(-90 176.3 191.8)">2</text>
<text x="178.8" y="191.8" transform="rotate(-90 178.8 191.8)">3</text>
<text x="208.8" y="195.3">1</text>
<text x="216.5" y="195.3">2</text>
<text x="208.8" y="200.4">3</text>
<text x="216.5" y="200.4">4</text>
</g>
<g font-size="1.8" fill="#006464">
<text x="347.3" y="51">GND</text>
<text x="353.6" y="65.6">GND</text>
<text x="122.9" y="70.1">VCC</text>
<text x="204.1" y="71.4">+5V</text>
<text x="324.7" y="67.6">+5V</text>
<text x="147.6" y="74.5">LM1117-5.0</text>
<text x="193.8" y="73.3">AO3401A</text>
<text x="301.5" y="75.9">R2</text>
<text x="328.2" y="75.9">R4</text>
<text x="142.2" y="80.9">C1</text>
<text x="142.2" y="83.4">10uF</text>
<text x="148.8" y="78.3">VI</text>
<text x="154.5" y="82.3" transform="rotate(-90 154.5 82.3)">GND</text>
<text x="155.9" y="78.3">VO</text>
<text x="172.7" y="80.9">C4</text>
<text x="172.7" y="83.4">10uF</text>
<text x="301.5" y="78.2">10kohm</text>
<text x="328.2" y="78.2">10kohm</text>
<text x="309.9" y="88.5">BSS138</text>
<text x="343.2" y="89.4">+5V</text>
<text x="118.7" y="91.6">GND</text>
<text x="136.5" y="90.3">GND</text>
<text x="151.8" y="90.3">GND</text>
<text x="167" y="90.3">GND</text>
<text x="324.7" y="95.5">+5V</text>
<text x="348.6" y="96.7">GND</text>
<text x="301.5" y="103.8">R3</text>
<text x="301.5" y="106.1">10kohm</text>
<text x="328.2" y="103.8">R5</text>
<text x="328.2" y="106.1">10kohm</text>
<text x="118.7" y="109.4">GND</text>
<text x="309.9" y="116.4">BSS138</text>
<text x="256.6" y="120.2">+5V</text>
<text x="114" y="130.4">GND</text>
<text x="151" y="129.8">GND</text>
<text x="197.8" y="130.4">GND</text>
<text x="225.5" y="129.1">0.68kohm</text>
<text x="228.4" y="126.6">R1</text>
<text x="237.5" y="126.6">D1</text>
<text x="237.5" y="129.1">LED</text>
<text x="256.3" y="130.4">GND</text>
<text x="240.7" y="136.1">GND</text>
<text x="114" y="143.1">GND</text>
<text x="150.9" y="143.1">GND</text>
<text x="224.4" y="142">SW_MEC_5E</text>
<text x="227.8" y="139.7">SW2</text>
<text x="114" y="155.8">GND</text>
<text x="139.4" y="155.8">GND</text>
<text x="205.5" y="155.8">GND</text>
<text x="256.3" y="155.8">GND</text>
<text x="233" y="158.9">GND</text>
<text x="207.8" y="166.1">SW_MEC_5E</text>
<text x="211.3" y="163.8">SW1</text>
<text x="220.7" y="166">GND</text>
<text x="351.8" y="162.2">H1</text>
<text x="351.8" y="164.7">MountingHole_Pad</text>
<text x="114" y="168.5">GND</text>
<text x="135.6" y="168.5">GND</text>
<text x="256.3" y="168.5">GND</text>
<text x="351.8" y="169.8">H2</text>
<text x="351.8" y="172.3">MountingHole_Pad</text>
<text x="145.3" y="175">R6</text>
<text x="145.3" y="177.3">0.68kohm</text>
<text x="158" y="175">R7</text>
<text x="158" y="177.3">0.68kohm</text>
<text x="221.9" y="176" transform="rotate(-90 221.9 176)">R8</text>
<text x="224.3" y="176" transform="rotate(-90 224.3 176)">10kohm</text>
<text x="351.8" y="177.4">H3</text>
<text x="351.8" y="179.9">MountingHole_Pad</text>
<text x="146.5" y="182.8">D3</text>
<text x="146.5" y="185.1">LED</text>
<text x="159.2" y="182.8">D4</text>
<text x="159.2" y="185.1">LED</text>
<text x="167.4" y="182.5">GND</text>
<text x="225.4" y="183.1">GND</text>
<text x="351.8" y="185">H4</text>
<text x="141.6" y="191.9">GND</text>
<text x="154.3" y="191.9">GND</text>
<text x="207.8" y="189">SW_MEC_5E</text>
<text x="211.3" y="186.7">SW3</text>
<text x="351.8" y="187.6">MountingHole_Pad</text>
<text x="351.8" y="192.6">H5</text>
<text x="351.8" y="195.2">MountingHole_Pad</text>
<text x="221.9" y="198.9" transform="rotate(-90 221.9 198.9)">R9</text>
<text x="224.3" y="198.9" transform="rotate(-90 224.3 198.9)">10kohm</text>
<text x="351.8" y="200.3">H6</text>
<text x="351.8" y="202.8">MountingHole_Pad</text>
<text x="173.7" y="205.3">GND</text>
<text x="225.4" y="205.9">GND</text>
<text x="351.8" y="207.9">H7</text>
<text x="351.8" y="210.4">MountingHole_Pad</text>
</g>
</svg>
